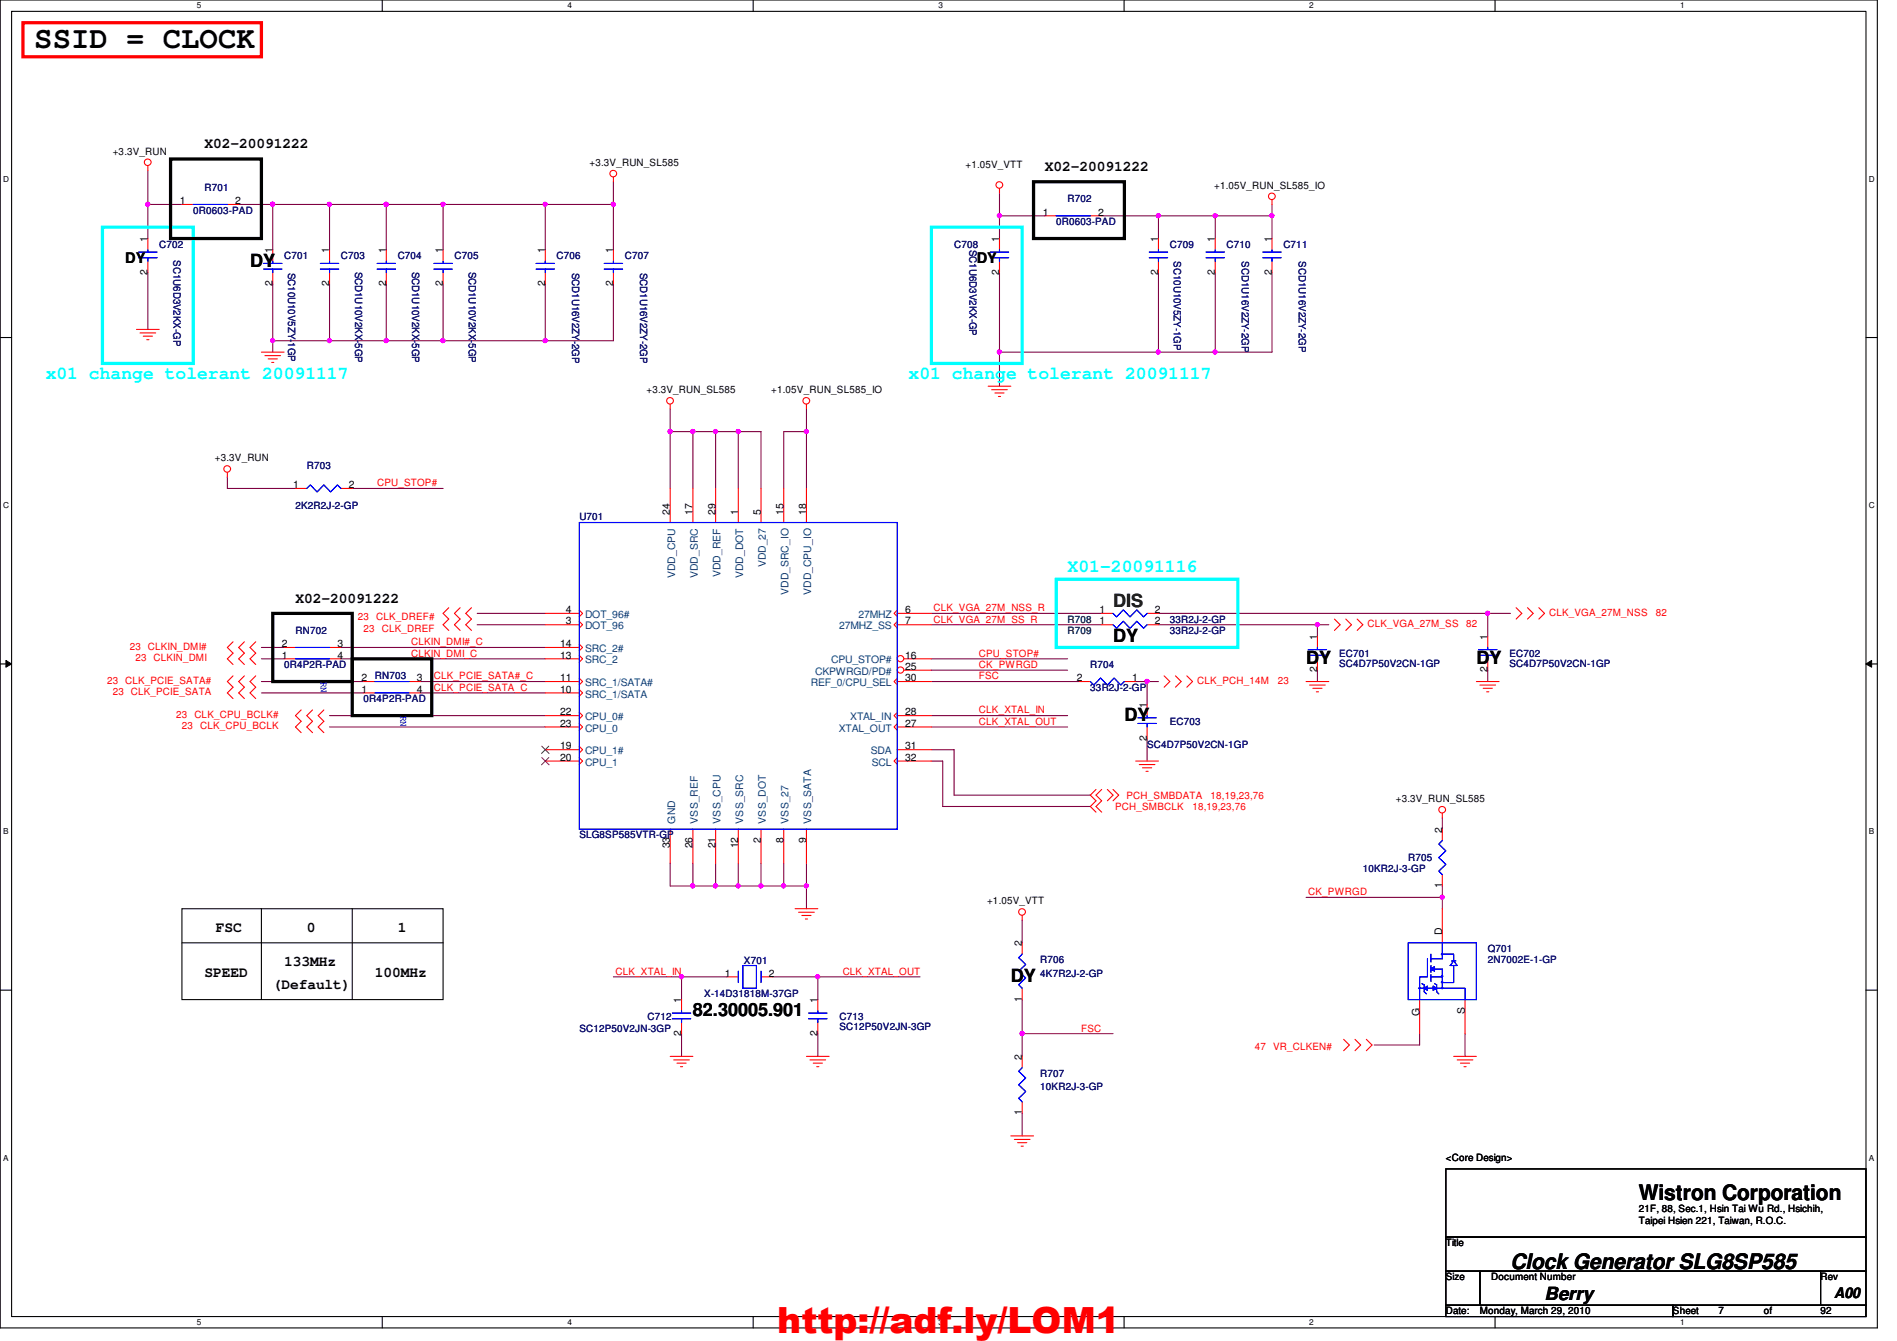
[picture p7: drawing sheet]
<svg xmlns="http://www.w3.org/2000/svg" width="297mm" height="210mm" viewBox="0 0 297 210" stroke-linecap="round" stroke-linejoin="round" font-family="sans-serif">
<path d="M0 0h294v207.9h-294zM1.8 1.8h290.4v204.3h-290.4z" fill="none" stroke="#000" stroke-width=".17"/>
<g fill="#fff">
<path d="M30.8 .2h.7v1.4h-.7z"/>
<path d="M30.8 206.2h.7v1.4h-.7z"/>
</g>
<path d="M59.9 0v1.8M59.9 206.1v1.8" fill="none" stroke="#000" stroke-width=".17"/>
<g fill="#fff">
<path d="M88.9 .2h.6v1.4h-.6z"/>
<path d="M88.9 206.2h.6v1.4h-.6z"/>
</g>
<path d="M117.9 0v1.8M117.9 206.1v1.8" fill="none" stroke="#000" stroke-width=".17"/>
<g fill="#fff">
<path d="M146.9 .2h.7v1.4h-.7z"/>
<path d="M146.9 206.2h.7v1.4h-.7z"/>
</g>
<path d="M176 0v1.8M176 206.1v1.8" fill="none" stroke="#000" stroke-width=".17"/>
<g fill="#fff">
<path d="M205 .2h.7v1.4h-.7z"/>
<path d="M205 206.2h.7v1.4h-.7z"/>
</g>
<path d="M234.1 0v1.8M234.1 206.1v1.8" fill="none" stroke="#000" stroke-width=".17"/>
<g fill="#fff">
<path d="M263.1 .2h.7v1.4h-.7z"/>
<path d="M263.1 206.2h.7v1.4h-.7z"/>
<path d="M.5 27.3h.9v1.4h-.9z"/>
<path d="M292.6 27.3h.9v1.4h-.9z"/>
<path d="M.5 78.4h.9v1.4h-.9z"/>
<path d="M292.6 78.4h.9v1.4h-.9z"/>
</g>
<path d="M0 52.8h1.8M292.2 52.8h1.8" fill="none" stroke="#000" stroke-width=".17"/>
<g fill="#fff">
<path d="M.5 129.5h.8v1.4h-.8z"/>
<path d="M292.6 129.5h.9v1.4h-.9z"/>
</g>
<path d="M0 103.9h1.8M292.2 103.9h1.8" fill="none" stroke="#000" stroke-width=".17"/>
<path d="M.9 103.4l.9 .5-.9 .5zM292.2 103.9l.9-.5v1z" fill="#000"/>
<path d="M.9 103.4l.9 .5-.9 .5zM292.2 103.9l.9-.5v1z" fill="none" stroke="#000" stroke-width=".16"/>
<g fill="#fff">
<path d="M.5 180.5h.8v1.4h-.8z"/>
<path d="M292.6 180.5h.9v1.4h-.9z"/>
</g>
<path d="M0 155h1.8M292.2 155h1.8" fill="none" stroke="#000" stroke-width=".17"/>
<path d="M23.2 26.7v5.3" fill="none" stroke="#800040" stroke-width=".17"/>
<circle cx="23.1" cy="32" r=".32" fill="#f0f"/>
<circle cx="23.1" cy="32" r=".32" fill="none" stroke="#f0f" stroke-width=".17"/>
<path d="M51.6 32h8.9M96.1 28.4v3.6" fill="none" stroke="#800040" stroke-width=".17"/>
<circle cx="51.6" cy="32" r=".32" fill="#f0f"/>
<circle cx="51.6" cy="32" r=".32" fill="none" stroke="#f0f" stroke-width=".17"/>
<path d="M60.5 32v7.1" fill="none" stroke="#800040" stroke-width=".17"/>
<circle cx="60.5" cy="32" r=".32" fill="#f0f"/>
<circle cx="60.5" cy="32" r=".32" fill="none" stroke="#f0f" stroke-width=".17"/>
<path d="M85.4 32h10.7v7.1" fill="none" stroke="#800040" stroke-width=".17"/>
<circle cx="96" cy="32" r=".32" fill="#f0f"/>
<circle cx="96" cy="32" r=".32" fill="none" stroke="#f0f" stroke-width=".17"/>
<circle cx="85.4" cy="32" r=".32" fill="#f0f"/>
<circle cx="85.4" cy="32" r=".32" fill="none" stroke="#f0f" stroke-width=".17"/>
<path d="M23.2 32h5.3M37.4 32h5.3v7.1M85.4 32v7.1M156.5 30.2v3.6h7.1" fill="none" stroke="#800040" stroke-width=".17"/>
<circle cx="42.7" cy="32" r=".32" fill="#f0f"/>
<circle cx="42.7" cy="32" r=".32" fill="none" stroke="#f0f" stroke-width=".17"/>
<path d="M160.1 144v3.6M160.1 161.8v3.6" fill="none" stroke="#800040" stroke-width=".17"/>
<circle cx="160" cy="161.8" r=".32" fill="#f0f"/>
<circle cx="160" cy="161.8" r=".32" fill="none" stroke="#f0f" stroke-width=".17"/>
<path d="M23.2 32v5.3M69.4 32h16M23.2 42.7v8.9M160.1 156.5v5.3h14.2M160.1 174.2v3.6M229.4 161.8v3.6" fill="none" stroke="#800040" stroke-width=".17"/>
<circle cx="69.4" cy="32" r=".32" fill="#f0f"/>
<circle cx="69.4" cy="32" r=".32" fill="none" stroke="#f0f" stroke-width=".17"/>
<path d="M60.5 32h8.9v7.1" fill="none" stroke="#800040" stroke-width=".17"/>
<circle cx="60.5" cy="32" r=".32" fill="#f0f"/>
<circle cx="60.5" cy="32" r=".32" fill="none" stroke="#f0f" stroke-width=".17"/>
<path d="M42.7 32h8.9v7.1" fill="none" stroke="#800040" stroke-width=".17"/>
<circle cx="42.7" cy="32" r=".32" fill="#f0f"/>
<circle cx="42.7" cy="32" r=".32" fill="none" stroke="#f0f" stroke-width=".17"/>
<path d="M181.4 42.7v12.4" fill="none" stroke="#800040" stroke-width=".17"/>
<circle cx="181.4" cy="55.1" r=".32" fill="#f0f"/>
<circle cx="181.4" cy="55.1" r=".32" fill="none" stroke="#f0f" stroke-width=".17"/>
<path d="M190.3 42.7v12.4M199.2 42.7v12.4" fill="none" stroke="#800040" stroke-width=".17"/>
<circle cx="190.3" cy="55.1" r=".32" fill="#f0f"/>
<circle cx="190.3" cy="55.1" r=".32" fill="none" stroke="#f0f" stroke-width=".17"/>
<path d="M172.5 33.8h17.8M199.2 33.8v3.5" fill="none" stroke="#800040" stroke-width=".17"/>
<circle cx="199.1" cy="33.8" r=".32" fill="#f0f"/>
<circle cx="199.1" cy="33.8" r=".32" fill="none" stroke="#f0f" stroke-width=".17"/>
<path d="M190.3 33.8h8.9" fill="none" stroke="#800040" stroke-width=".17"/>
<circle cx="190.3" cy="33.8" r=".32" fill="#f0f"/>
<circle cx="190.3" cy="33.8" r=".32" fill="none" stroke="#f0f" stroke-width=".17"/>
<path d="M181.4 33.8v3.5M190.3 33.8v3.5" fill="none" stroke="#800040" stroke-width=".17"/>
<circle cx="181.4" cy="33.8" r=".32" fill="#f0f"/>
<circle cx="181.4" cy="33.8" r=".32" fill="none" stroke="#f0f" stroke-width=".17"/>
<path d="M156.5 33.8v3.5" fill="none" stroke="#800040" stroke-width=".17"/>
<circle cx="156.5" cy="33.8" r=".32" fill="#f0f"/>
<circle cx="156.5" cy="33.8" r=".32" fill="none" stroke="#f0f" stroke-width=".17"/>
<path d="M53.4 101.3h32M53.4 103.1h32M106.7 152.9h7.1" fill="none" stroke="#800040" stroke-width=".17"/>
<circle cx="106.7" cy="152.9" r=".32" fill="#f0f"/>
<circle cx="106.7" cy="152.9" r=".32" fill="none" stroke="#f0f" stroke-width=".17"/>
<path d="M96.1 152.9h10.6v3.6M120.9 152.9h7.2v3.6" fill="none" stroke="#800040" stroke-width=".17"/>
<circle cx="128" cy="152.9" r=".32" fill="#f0f"/>
<circle cx="128" cy="152.9" r=".32" fill="none" stroke="#f0f" stroke-width=".17"/>
<path d="M35.6 74.7v1.8h10.7M55.2 76.5h14.2M145.8 97.8h26.7M104.9 135.1v3.6M108.5 135.1v3.6M112.1 135.1v3.6M126.3 135.1v3.6h-3.6M128.1 152.9h16" fill="none" stroke="#800040" stroke-width=".17"/>
<circle cx="122.7" cy="138.7" r=".32" fill="#f0f"/>
<circle cx="122.7" cy="138.7" r=".32" fill="none" stroke="#f0f" stroke-width=".17"/>
<path d="M126.3 138.7v3.5" fill="none" stroke="#800040" stroke-width=".17"/>
<circle cx="126.3" cy="138.7" r=".32" fill="#f0f"/>
<circle cx="126.3" cy="138.7" r=".32" fill="none" stroke="#f0f" stroke-width=".17"/>
<path d="M115.6 138.7h3.6" fill="none" stroke="#800040" stroke-width=".17"/>
<circle cx="115.6" cy="138.7" r=".32" fill="#f0f"/>
<circle cx="115.6" cy="138.7" r=".32" fill="none" stroke="#f0f" stroke-width=".17"/>
<path d="M108.5 138.7h3.6" fill="none" stroke="#800040" stroke-width=".17"/>
<circle cx="108.5" cy="138.7" r=".32" fill="#f0f"/>
<circle cx="108.5" cy="138.7" r=".32" fill="none" stroke="#f0f" stroke-width=".17"/>
<path d="M112.1 138.7h3.5" fill="none" stroke="#800040" stroke-width=".17"/>
<circle cx="112" cy="138.7" r=".32" fill="#f0f"/>
<circle cx="112" cy="138.7" r=".32" fill="none" stroke="#f0f" stroke-width=".17"/>
<path d="M104.9 138.7h3.6M115.6 135.1v3.6M119.2 135.1v3.6h3.5v-3.6" fill="none" stroke="#800040" stroke-width=".17"/>
<circle cx="119.1" cy="138.7" r=".32" fill="#f0f"/>
<circle cx="119.1" cy="138.7" r=".32" fill="none" stroke="#f0f" stroke-width=".17"/>
<path d="M115.6 67.6v8.9M119.2 67.6v8.9M74.7 97.8h10.7M74.7 96h10.7M51.6 113.8h33.8M51.6 112h33.8M65.8 108.5h19.6M65.8 106.7h19.6" fill="none" stroke="#800040" stroke-width=".17"/>
<circle cx="115.6" cy="67.5" r=".32" fill="#f0f"/>
<circle cx="115.6" cy="67.5" r=".32" fill="none" stroke="#f0f" stroke-width=".17"/>
<path d="M108.5 67.6v8.9" fill="none" stroke="#800040" stroke-width=".17"/>
<circle cx="108.5" cy="67.5" r=".32" fill="#f0f"/>
<circle cx="108.5" cy="67.5" r=".32" fill="none" stroke="#f0f" stroke-width=".17"/>
<path d="M108.5 67.6h3.6v8.9" fill="none" stroke="#800040" stroke-width=".17"/>
<circle cx="108.5" cy="67.5" r=".32" fill="#f0f"/>
<circle cx="108.5" cy="67.5" r=".32" fill="none" stroke="#f0f" stroke-width=".17"/>
<path d="M104.9 67.6v8.9M115.6 67.6h3.6" fill="none" stroke="#800040" stroke-width=".17"/>
<circle cx="104.9" cy="67.5" r=".32" fill="#f0f"/>
<circle cx="104.9" cy="67.5" r=".32" fill="none" stroke="#f0f" stroke-width=".17"/>
<path d="M104.9 64v3.6h3.6M122.7 76.5v-8.9h3.6v8.9" fill="none" stroke="#800040" stroke-width=".17"/>
<circle cx="126.3" cy="67.5" r=".32" fill="#f0f"/>
<circle cx="126.3" cy="67.5" r=".32" fill="none" stroke="#f0f" stroke-width=".17"/>
<path d="M145.8 112h21.4M145.8 113.8h21.4M145.8 104.9h21.4M145.8 103.1h21.4M145.8 106.7h23.1M181.4 106.7h-1.8v3.5" fill="none" stroke="#800040" stroke-width=".17"/>
<circle cx="179.6" cy="106.7" r=".32" fill="#f0f"/>
<circle cx="179.6" cy="106.7" r=".32" fill="none" stroke="#f0f" stroke-width=".17"/>
<path d="M112.1 67.6h3.5M145.8 119.1h1.8v7.1h23.1M145.8 117.3h3.6v7.2h21.3M177.8 106.7h1.8M179.6 115.6v3.5" fill="none" stroke="#800040" stroke-width=".17"/>
<circle cx="112" cy="67.5" r=".32" fill="#f0f"/>
<circle cx="112" cy="67.5" r=".32" fill="none" stroke="#f0f" stroke-width=".17"/>
<path d="M126.3 64v3.6M233 96h3.5" fill="none" stroke="#800040" stroke-width=".17"/>
<circle cx="232.9" cy="96" r=".32" fill="#f0f"/>
<circle cx="232.9" cy="96" r=".32" fill="none" stroke="#f0f" stroke-width=".17"/>
<path d="M181.4 97.8h24.9M206.3 97.8h1.8M206.3 97.8v1.8M233 96v3.6M206.3 104.9v1.8M233 104.9v1.8" fill="none" stroke="#800040" stroke-width=".17"/>
<circle cx="206.3" cy="97.8" r=".32" fill="#f0f"/>
<circle cx="206.3" cy="97.8" r=".32" fill="none" stroke="#f0f" stroke-width=".17"/>
<path d="M145.8 96h26.7M181.4 96h51.6M225.8 138.7v1.8" fill="none" stroke="#800040" stroke-width=".17"/>
<circle cx="225.8" cy="140.4" r=".32" fill="#f0f"/>
<circle cx="225.8" cy="140.4" r=".32" fill="none" stroke="#f0f" stroke-width=".17"/>
<path d="M199.2 32v1.8M156.5 55.1v5.4M225.8 128v1.8M204.5 140.5h21.3v1.7M106.7 161.8v3.6M128.1 161.8v3.6M215.2 163.6h7.1" fill="none" stroke="#800040" stroke-width=".17"/>
<circle cx="156.5" cy="55.1" r=".32" fill="#f0f"/>
<circle cx="156.5" cy="55.1" r=".32" fill="none" stroke="#f0f" stroke-width=".17"/>
<path d="M42.7 44.4v8.9h8.9v-8.9M51.6 53.3h8.9M156.5 42.7v12.4h42.7" fill="none" stroke="#800040" stroke-width=".17"/>
<circle cx="51.6" cy="53.3" r=".32" fill="#f0f"/>
<circle cx="51.6" cy="53.3" r=".32" fill="none" stroke="#f0f" stroke-width=".17"/>
<circle cx="60.5" cy="53.3" r=".32" fill="#f0f"/>
<circle cx="60.5" cy="53.3" r=".32" fill="none" stroke="#f0f" stroke-width=".17"/>
<path d="M60.5 44.4v8.9h8.9v-8.9M69.4 53.3h16" fill="none" stroke="#800040" stroke-width=".17"/>
<circle cx="69.4" cy="53.3" r=".32" fill="#f0f"/>
<circle cx="69.4" cy="53.3" r=".32" fill="none" stroke="#f0f" stroke-width=".17"/>
<circle cx="85.4" cy="53.3" r=".32" fill="#f0f"/>
<circle cx="85.4" cy="53.3" r=".32" fill="none" stroke="#f0f" stroke-width=".17"/>
<path d="M42.7 53.3v1.8M85.4 44.4v8.9h10.7v-8.9" fill="none" stroke="#800040" stroke-width=".17"/>
<circle cx="42.7" cy="53.3" r=".32" fill="#f0f"/>
<circle cx="42.7" cy="53.3" r=".32" fill="none" stroke="#f0f" stroke-width=".17"/>
<path d="M40.9 101.3h3.6M40.9 103.1h3.6M40.9 106.7h16M40.9 108.5h16M222.3 161.8v1.8" fill="none" stroke="#800040" stroke-width=".17"/>
<g fill="none" stroke="#f00" stroke-width=".17">
<path d="M23.2 26v.7M96.1 27.7v.7M156.5 29.5v.7M199.2 31.3v.7M21.4 51.6h3.5M21.9 52.1h2.5M22.4 52.6h1.5M23 53.2h.3M40.9 55.1h3.6M41.5 55.7h2.4M42 56.2h1.4M42.5 56.7h.4"/>
<path d="M35.6 74v.7M104.9 63.3v.7M115.6 76.5v5.3M119.2 76.5v5.3M122.7 76.5v5.3M126.3 63.3v.7M154.7 60.5h3.6M155.3 61h2.4M155.8 61.5h1.4M156.3 62.1h.4M70.3 95.1l-.9 .9 .9 .9-.9 .9 .9 .9M72 95.1l-.8 .9 .8 .9-.8 .9 .8 .9"/>
<path d="M73.8 95.1l-.9 .9 .9 .9-.9 .9 .9 .9M85.4 97.8h5.3M85.4 96h5.3M90.7 97.3l.5 .5-.5 .5M90.7 95.5l.5 .5-.5 .5M140.5 95.5l-.5 .5 .5 .5M140.5 97.3l-.5 .5 .5 .5M140.5 97.8h5.3M140.5 96h5.3M209 96.9l.8 .9-.8 .9M210.7 96.9l.9 .9-.9 .9M212.5 96.9l.9 .9-.9 .9"/>
<path d="M237.4 95.1l.9 .9-.9 .9M239.2 95.1l.9 .9-.9 .9M241 95.1l.8 .9-.8 .9M36.5 105.8l-.9 .9 .9 .9-.9 .9 .9 .8M36.5 100.5l-.9 .8 .9 .9-.9 .9 .9 .9M38.3 105.8l-.9 .9 .9 .9-.9 .9 .9 .8M38.3 100.5l-.9 .8 .9 .9-.9 .9 .9 .9M40 105.8l-.8 .9 .8 .9-.8 .9 .8 .8M40 100.5l-.8 .8 .8 .9-.8 .9 .8 .9M47.2 111.1l-.9 .9 .9 .9-.9 .9 .9 .9M48.9 111.1l-.9 .9 .9 .9-.9 .9 .9 .9M50.7 111.1l-.9 .9 .9 .9-.9 .9 .9 .9"/>
<path d="M85.4 108.5h5.3M85.4 106.7h5.3M85.4 103.1h5.3M85.4 101.3h5.3M90.7 107.9l.5 .6-.5 .5M90.7 106.2l.5 .5-.5 .5M90.7 102.6l.5 .5-.5 .5M90.7 100.8l.5 .5-.5 .6M177.8 119.1h3.6M178.4 119.7h2.4M182.3 105.8l.9 .9-.9 .9M184.1 105.8l.9 .9-.9 .9"/>
<path d="M185.8 105.8l.9 .9-.9 .9M204.5 106.7h3.6M205.1 107.2h2.4M205.6 107.7h1.4M206.1 108.3h.4M231.2 106.7h3.5M231.7 107.2h2.5M232.2 107.7h1.5M232.8 108.3h.3M115.6 129.8v5.3M119.2 129.8v5.3M122.7 129.8v5.3"/>
<path d="M126.3 129.8v5.3M171.6 123.6l-.9 .9 .9 .8-.9 .9 .9 .9M172.5 123.6l-.9 .9 .9 .8-.9 .9 .9 .9M173.4 123.6l.9 .9-.9 .8M174.3 123.6l.9 .9-.9 .8M178.9 120.2h1.4M179.4 120.7h.4M225.8 127.3v.7M124.5 142.2h3.6M125 142.8h2.5M125.6 143.3h1.4M126.1 143.8h.3"/>
<path d="M128.1 156.5v1.7M160.1 143.3v.7M222.3 156.5v5.3M225.8 142.2v5.4M229.4 156.5v5.3M104.9 165.4h3.6M105.5 165.9h2.4M106 166.4h1.4M106.5 167h.4M126.3 165.4h3.5M126.8 165.9h2.5M127.3 166.4h1.5"/>
<path d="M127.9 167h.3M128.1 160v1.8M158.3 177.8h3.5M158.8 178.4h2.5M159.3 178.9h1.5M159.9 179.4h.3M210.4 162.7l.9 .9-.9 .9M212.2 162.7l.9 .9-.9 .9M213.9 162.7l.9 .9-.9 .9M227.6 165.4h3.6M228.2 165.9h2.4M228.7 166.4h1.4"/>
<path d="M229.2 167h.4"/>
<circle cx="23.1" cy="25.4" r=".52"/>
<circle cx="96" cy="27.2" r=".52"/>
<circle cx="156.5" cy="29" r=".52"/>
<circle cx="199.2" cy="30.7" r=".52"/>
<circle cx="35.6" cy="73.4" r=".52"/>
<circle cx="104.9" cy="62.7" r=".52"/>
<circle cx="126.3" cy="62.7" r=".52"/>
<circle cx="225.8" cy="126.7" r=".52"/>
<circle cx="160" cy="142.7" r=".52"/>
</g>
<path d="M28.5 142.2h40.9v14.3h-40.9zM28.5 147.6h40.9M40.9 142.2v14.3M55.2 142.2v14.3M226.4 183h65.8v10.6h-65.8zM226.4 193.6h65.8v5.4h-65.8zM226.4 199h5.3v5.3h-5.3zM231.7 199h53.4v5.3h-53.4zM285.1 199h7.1v5.3h-7.1zM226.4 204.3h35.6v1.8h-35.6zM262 204.3h30.2v1.8h-30.2z" fill="none" stroke="#000" stroke-width=".17"/>
<path d="M3.6 3.6h37.3v5.3h-37.3z" fill="none" stroke="#f00" stroke-width=".51"/>
<path d="M16 35.6h14.3v21.3h-14.3zM145.8 35.6h14.3v21.3h-14.3zM165.4 90.7h28.4v10.6h-28.4z" fill="none" stroke="#0ff" stroke-width=".51"/>
<path d="M26.7 24.9h14.2v12.4h-14.2zM161.8 28.4h14.3v8.9h-14.3zM42.7 96h12.5v10.7h-12.5zM55.2 103.1h12.4v8.9h-12.4z" fill="none" stroke="#000" stroke-width=".51"/>
<g fill="none" stroke="#00f" stroke-width=".17">
<path d="M126.6 158.6h2.9M126.6 159.5h2.9M128.1 158.2v.4M128.1 159.5v.5M220.5 147.6h10.7v8.9h-10.7zM222.3 154.7h7.1v1.8M222.6 154l.4 .1v1.1l.3 .4M223 154.7l.5-.4v.7zM223.5 150.1v2.8h-1.2v3.6M224.1 151.7h1.7v3M224.1 149.4v1.2M224.1 151.1v1.1"/>
<path d="M224.1 152.9h1.7M224.1 152.6v1M224.1 151.7l.5-.4v.7zM224.4 154.3l.6 .4-.6 .3zM224.6 154l.4 .1v1.1l.3 .4M225.1 155.4h.1M225.8 147.6v2.5h-1.7M225.8 149.4h1.8v1M227.3 150.4h.7M227.6 150.4l.6 .7h-1.1zM227.6 151.1v2.7h-1.8"/>
</g>
<circle cx="141" cy="103.1" r=".5" fill="#fff"/>
<g fill="none" stroke="#f00" stroke-width=".17">
<path d="M104.9 76.5v5.3M108.5 76.5v5.3M126.3 76.5v5.3M85.4 117.3h5.3M85.4 119.1h5.3M85.4 112h5.3M85.4 113.8h5.3M90.7 116.8l.5 .5-.5 .6M90.7 118.6l.5 .5-.5 .5M90.7 111.5l.5 .5-.5 .5M90.7 113.3l.5 .5-.5 .5M141.6 103.1h4.2"/>
<path d="M112.1 129.8v5.3"/>
<circle cx="141" cy="103.1" r=".5"/>
</g>
<path d="M84.8 116.8l1.2 1.1M84.8 118.6l1.2 1.1M85.9 116.8l-1.1 1.1M85.9 118.6l-1.1 1.1" fill="none" stroke="#804000" stroke-width=".16"/>
<circle cx="141" cy="104.9" r=".5" fill="#fff"/>
<g fill="none" stroke="#f00" stroke-width=".17">
<path d="M23.2 37.3v1.8M28.5 32h1.8M35.6 32h1.8M42.7 39.1v1.8M51.6 39.1v1.8M60.5 39.1v1.8M69.4 39.1v1.8M85.4 39.1v1.8M96.1 39.1v1.8M156.5 37.3v1.8M163.6 33.8h1.8M170.7 33.8h1.8"/>
<path d="M181.4 37.3v1.8M190.3 37.3v1.8M199.2 37.3v1.8M23.2 40.9v1.8M42.7 42.7v1.7M51.6 42.7v1.7M60.5 42.7v1.7M69.4 42.7v1.7M85.4 42.7v1.7M96.1 42.7v1.7M156.5 40.9v1.8M181.4 40.9v1.8"/>
<path d="M190.3 40.9v1.8M199.2 40.9v1.8M46.3 76.5h1.7M53.4 76.5h1.8M112.1 76.5v5.3M172.5 97.8h1.8M172.5 96h1.8M179.6 97.8h1.8M179.6 96h1.8M206.3 99.6v1.7M233 99.6v1.7M44.5 103.1h1.8"/>
<path d="M44.5 101.3h1.8M51.6 103.1h1.8M51.6 101.3h1.8M56.9 106.7h1.8M56.9 108.5h1.8M64 106.7h1.8M64 108.5h1.8M140.5 113.3l-.5 .5 .5 .5M140.5 111.5l-.5 .5 .5 .5M140.5 106.2l-.5 .5 .5 .5M140.5 118.6l-.5 .5 .5 .5M140.5 113.8h5.3"/>
<path d="M140.5 112h5.3M140.5 106.7h5.3M140.5 117.3h5.3M140.5 119.1h5.3M141.6 104.9h4.2M168.9 106.7h1.8M176.1 106.7h1.7M179.6 110.2v1.8M179.6 113.8v1.8M206.3 103.1v1.8M233 103.1v1.8M104.9 129.8v5.3"/>
<path d="M108.5 129.8v5.3M225.8 129.8v1.8M225.8 136.9v1.8M106.7 156.5v1.7M113.8 152.9h1.8M119.2 152.9h1.7M160.1 147.6v1.8M160.1 154.7v1.8M106.7 160v1.8M160.1 165.4v1.7M160.1 172.5v1.7"/>
<circle cx="141" cy="104.9" r=".5"/>
</g>
<g fill="none" stroke="#00f" stroke-width=".17">
<path d="M21.7 39.5h2.9M23.2 39.1v.4M30.3 32h5.3M155.1 39.5h2.8M156.5 39.1v.4M165.4 33.8h5.3M180 39.5h2.8M181.4 39.1v.4M188.8 39.5h2.9M190.3 39.1v.4M197.7 39.5h2.9M199.2 39.1v.4"/>
<path d="M21.7 40.3h2.9M23.2 40.3v.6M41.3 42.1h2.8M41.3 41.2h2.8M42.7 40.9v.3M42.7 42.1v.6M50.2 41.2h2.8M50.2 42.1h2.8M51.6 40.9v.3M51.6 42.1v.6M59.1 42.1h2.8M59.1 41.2h2.8"/>
<path d="M60.5 40.9v.3M60.5 42.1v.6M67.9 41.2h2.9M67.9 42.1h2.9M69.4 40.9v.3M69.4 42.1v.6M83.9 42.1h2.9M83.9 41.2h2.9M85.4 40.9v.3M85.4 42.1v.6M94.6 41.2h2.9M94.6 42.1h2.9"/>
<path d="M96.1 40.9v.3M96.1 42.1v.6M155.1 40.3h2.8M156.5 40.3v.6M180 40.3h2.8M181.4 40.3v.6M188.8 40.3h2.9M190.3 40.3v.6M197.7 40.3h2.9M199.2 40.3v.6M48 76.5l.6-.6 1.1 1.1 1-1.1 1.1 1.1 1-1.1 .6 .6M90.7 81.8h49.8v48h-49.8z"/>
<path d="M174.3 97.8l.5 .5 1.1-1.1 1 1.1 1.1-1.1 1.1 1.1 .5-.5M174.3 96l.5 .6 1.1-1.1 1 1.1 1.1-1.1 1.1 1.1 .5-.6M46.3 101.3h5.3M46.3 103.1h5.3M58.7 106.7h5.3M58.7 108.5h5.3M170.7 106.7l.6 .5 1-1.1 1.1 1.1 1.1-1.1 1 1.1 .6-.5M178.2 113.2h2.9M178.2 112.4h2.9M179.6 112v.4M179.6 113.2v.6M204.8 101.7h2.9"/>
<path d="M204.8 102.6h2.9M206.3 101.3v.4M206.3 102.6v.5M231.5 102.6h2.9M231.5 101.7h2.9M233 101.3v.4M233 102.6v.5M225.8 131.6l-.5 .5 1.1 1.1-1.1 1 1.1 1.1-1.1 1.1 .5 .5M105.3 158.6h2.9M105.3 159.5h2.9M106.7 158.2v.4M106.7 159.5v.5"/>
<path d="M115.6 152v1.8M116.3 151.1h2.1v3.6h-2.1zM119.2 152v1.8M160.1 149.4l-.6 .5 1.1 1.1-1.1 1 1.1 1.1-1.1 1 .6 .6M160.1 167.1l-.6 .6 1.1 1-1.1 1.1 1.1 1.1-1.1 1 .6 .6"/>
</g>
<circle cx="23.1" cy="32" r=".32" fill="#f0f"/>
<circle cx="23.1" cy="32" r=".32" fill="none" stroke="#f0f" stroke-width=".17"/>
<circle cx="51.6" cy="32" r=".32" fill="#f0f"/>
<circle cx="51.6" cy="32" r=".32" fill="none" stroke="#f0f" stroke-width=".17"/>
<circle cx="60.5" cy="32" r=".32" fill="#f0f"/>
<circle cx="60.5" cy="32" r=".32" fill="none" stroke="#f0f" stroke-width=".17"/>
<circle cx="96" cy="32" r=".32" fill="#f0f"/>
<circle cx="96" cy="32" r=".32" fill="none" stroke="#f0f" stroke-width=".17"/>
<circle cx="85.4" cy="32" r=".32" fill="#f0f"/>
<circle cx="85.4" cy="32" r=".32" fill="none" stroke="#f0f" stroke-width=".17"/>
<circle cx="42.7" cy="32" r=".32" fill="#f0f"/>
<circle cx="42.7" cy="32" r=".32" fill="none" stroke="#f0f" stroke-width=".17"/>
<circle cx="160" cy="161.8" r=".32" fill="#f0f"/>
<circle cx="160" cy="161.8" r=".32" fill="none" stroke="#f0f" stroke-width=".17"/>
<circle cx="69.4" cy="32" r=".32" fill="#f0f"/>
<circle cx="69.4" cy="32" r=".32" fill="none" stroke="#f0f" stroke-width=".17"/>
<circle cx="60.5" cy="32" r=".32" fill="#f0f"/>
<circle cx="60.5" cy="32" r=".32" fill="none" stroke="#f0f" stroke-width=".17"/>
<circle cx="42.7" cy="32" r=".32" fill="#f0f"/>
<circle cx="42.7" cy="32" r=".32" fill="none" stroke="#f0f" stroke-width=".17"/>
<circle cx="181.4" cy="55.1" r=".32" fill="#f0f"/>
<circle cx="181.4" cy="55.1" r=".32" fill="none" stroke="#f0f" stroke-width=".17"/>
<circle cx="190.3" cy="55.1" r=".32" fill="#f0f"/>
<circle cx="190.3" cy="55.1" r=".32" fill="none" stroke="#f0f" stroke-width=".17"/>
<circle cx="199.1" cy="33.8" r=".32" fill="#f0f"/>
<circle cx="199.1" cy="33.8" r=".32" fill="none" stroke="#f0f" stroke-width=".17"/>
<circle cx="190.3" cy="33.8" r=".32" fill="#f0f"/>
<circle cx="190.3" cy="33.8" r=".32" fill="none" stroke="#f0f" stroke-width=".17"/>
<circle cx="181.4" cy="33.8" r=".32" fill="#f0f"/>
<circle cx="181.4" cy="33.8" r=".32" fill="none" stroke="#f0f" stroke-width=".17"/>
<circle cx="156.5" cy="33.8" r=".32" fill="#f0f"/>
<circle cx="156.5" cy="33.8" r=".32" fill="none" stroke="#f0f" stroke-width=".17"/>
<circle cx="106.7" cy="152.9" r=".32" fill="#f0f"/>
<circle cx="106.7" cy="152.9" r=".32" fill="none" stroke="#f0f" stroke-width=".17"/>
<circle cx="128" cy="152.9" r=".32" fill="#f0f"/>
<circle cx="128" cy="152.9" r=".32" fill="none" stroke="#f0f" stroke-width=".17"/>
<circle cx="122.7" cy="138.7" r=".32" fill="#f0f"/>
<circle cx="122.7" cy="138.7" r=".32" fill="none" stroke="#f0f" stroke-width=".17"/>
<circle cx="126.3" cy="138.7" r=".32" fill="#f0f"/>
<circle cx="126.3" cy="138.7" r=".32" fill="none" stroke="#f0f" stroke-width=".17"/>
<circle cx="115.6" cy="138.7" r=".32" fill="#f0f"/>
<circle cx="115.6" cy="138.7" r=".32" fill="none" stroke="#f0f" stroke-width=".17"/>
<circle cx="108.5" cy="138.7" r=".32" fill="#f0f"/>
<circle cx="108.5" cy="138.7" r=".32" fill="none" stroke="#f0f" stroke-width=".17"/>
<circle cx="112" cy="138.7" r=".32" fill="#f0f"/>
<circle cx="112" cy="138.7" r=".32" fill="none" stroke="#f0f" stroke-width=".17"/>
<circle cx="119.1" cy="138.7" r=".32" fill="#f0f"/>
<circle cx="119.1" cy="138.7" r=".32" fill="none" stroke="#f0f" stroke-width=".17"/>
<circle cx="115.6" cy="67.5" r=".32" fill="#f0f"/>
<circle cx="115.6" cy="67.5" r=".32" fill="none" stroke="#f0f" stroke-width=".17"/>
<circle cx="108.5" cy="67.5" r=".32" fill="#f0f"/>
<circle cx="108.5" cy="67.5" r=".32" fill="none" stroke="#f0f" stroke-width=".17"/>
<circle cx="108.5" cy="67.5" r=".32" fill="#f0f"/>
<circle cx="108.5" cy="67.5" r=".32" fill="none" stroke="#f0f" stroke-width=".17"/>
<circle cx="104.9" cy="67.5" r=".32" fill="#f0f"/>
<circle cx="104.9" cy="67.5" r=".32" fill="none" stroke="#f0f" stroke-width=".17"/>
<circle cx="126.3" cy="67.5" r=".32" fill="#f0f"/>
<circle cx="126.3" cy="67.5" r=".32" fill="none" stroke="#f0f" stroke-width=".17"/>
<circle cx="179.6" cy="106.7" r=".32" fill="#f0f"/>
<circle cx="179.6" cy="106.7" r=".32" fill="none" stroke="#f0f" stroke-width=".17"/>
<circle cx="112" cy="67.5" r=".32" fill="#f0f"/>
<circle cx="112" cy="67.5" r=".32" fill="none" stroke="#f0f" stroke-width=".17"/>
<circle cx="232.9" cy="96" r=".32" fill="#f0f"/>
<circle cx="232.9" cy="96" r=".32" fill="none" stroke="#f0f" stroke-width=".17"/>
<circle cx="206.3" cy="97.8" r=".32" fill="#f0f"/>
<circle cx="206.3" cy="97.8" r=".32" fill="none" stroke="#f0f" stroke-width=".17"/>
<circle cx="225.8" cy="140.4" r=".32" fill="#f0f"/>
<circle cx="225.8" cy="140.4" r=".32" fill="none" stroke="#f0f" stroke-width=".17"/>
<circle cx="156.5" cy="55.1" r=".32" fill="#f0f"/>
<circle cx="156.5" cy="55.1" r=".32" fill="none" stroke="#f0f" stroke-width=".17"/>
<circle cx="51.6" cy="53.3" r=".32" fill="#f0f"/>
<circle cx="51.6" cy="53.3" r=".32" fill="none" stroke="#f0f" stroke-width=".17"/>
<circle cx="60.5" cy="53.3" r=".32" fill="#f0f"/>
<circle cx="60.5" cy="53.3" r=".32" fill="none" stroke="#f0f" stroke-width=".17"/>
<circle cx="69.4" cy="53.3" r=".32" fill="#f0f"/>
<circle cx="69.4" cy="53.3" r=".32" fill="none" stroke="#f0f" stroke-width=".17"/>
<circle cx="85.4" cy="53.3" r=".32" fill="#f0f"/>
<circle cx="85.4" cy="53.3" r=".32" fill="none" stroke="#f0f" stroke-width=".17"/>
<circle cx="42.7" cy="53.3" r=".32" fill="#f0f"/>
<circle cx="42.7" cy="53.3" r=".32" fill="none" stroke="#f0f" stroke-width=".17"/>
<text font-size="5.6" fill="#f00" x="121.7" y="208.7">http://adf.ly/LOM1</text>
<text font-size="4.8" x="5.4" y="7.6">SSID = CLOCK</text>
<g font-size="3.3">
<text x="256.6" y="187.9">Wistron Corporation</text>
<text x="236.5" y="198.6">Clock Generator SLG8SP585</text>
</g>
<g font-size="2.8">
<text x="39.2" y="41.7">DY</text>
<text x="174.3" y="100.4">DY</text>
<text x="204.5" y="104">DY</text>
<text x="231.2" y="104">DY</text>
<text x="176.1" y="112.9">DY</text>
<text x="158.3" y="153.8">DY</text>
<text x="108.5" y="159.1">82.30005.901</text>
<text x="241.8" y="203.5">Berry</text>
</g>
<g font-size="2.8" fill="#0ff">
<text x="7.2" y="59.3">x01 change tolerant 20091117</text>
<text x="142.3" y="59.3">x01 change tolerant 20091117</text>
<text x="167.2" y="89.5">X01-20091116</text>
</g>
<text font-size="2.8" fill="#008000" x="174.3" y="95.1">DIS</text>
<g font-size="2.3">
<text x="32" y="23.2">X02-20091222</text>
<text x="163.6" y="26.8">X02-20091222</text>
<text x="19.6" y="41.2">DY</text>
<text x="152.9" y="41.2">DY</text>
<text x="46.3" y="94.3">X02-20091222</text>
<text x="33.8" y="145.9">FSC</text>
<text x="48" y="145.9">0</text>
<text x="62.3" y="145.9">1</text>
<text x="32" y="153">SPEED</text>
<text x="42.7" y="154.8">(Default)</text>
<text x="44.5" y="151.2">133MHz</text>
<text x="58.7" y="153">100MHz</text>
<text x="287.2" y="203.2">A00</text>
</g>
<g font-size="2.3" fill="#00f">
<text x="225.1" y="149.4">.</text>
<text x="221.6" y="154.8">.</text>
<text x="225.1" y="153">.</text>
<text x="225.1" y="153.9">.</text>
<text x="225.1" y="154.8">.</text>
</g>
<g font-size="1.6">
<text x="17.6" y="24.2">+3.3V_RUN</text>
<text x="92.3" y="26">+3.3V_RUN_SL585</text>
<text x="151.2" y="26.3">+1.05V_VTT</text>
<text x="190.1" y="29.5">+1.05V_RUN_SL585_IO</text>
<text x="28.1" y="32">1</text>
<text x="36.8" y="32">2</text>
<text x="163.3" y="33.7">1</text>
<text x="172" y="33.7">2</text>
<text x="23.1" y="37.9" transform="rotate(-90 23.1 37.9)">1</text>
<text x="42.7" y="39.7" transform="rotate(-90 42.7 39.7)">1</text>
<text x="51.6" y="39.7" transform="rotate(-90 51.6 39.7)">1</text>
<text x="60.4" y="39.7" transform="rotate(-90 60.4 39.7)">1</text>
<text x="69.3" y="39.7" transform="rotate(-90 69.3 39.7)">1</text>
<text x="85.3" y="39.7" transform="rotate(-90 85.3 39.7)">1</text>
<text x="96" y="39.7" transform="rotate(-90 96 39.7)">1</text>
<text x="156.5" y="37.9" transform="rotate(-90 156.5 37.9)">1</text>
<text x="181.4" y="37.9" transform="rotate(-90 181.4 37.9)">1</text>
<text x="190.2" y="37.9" transform="rotate(-90 190.2 37.9)">1</text>
<text x="199.1" y="37.9" transform="rotate(-90 199.1 37.9)">1</text>
<text x="23.1" y="43" transform="rotate(-90 23.1 43)">2</text>
<text x="42.7" y="44.8" transform="rotate(-90 42.7 44.8)">2</text>
<text x="51.6" y="44.8" transform="rotate(-90 51.6 44.8)">2</text>
<text x="60.4" y="44.8" transform="rotate(-90 60.4 44.8)">2</text>
<text x="69.3" y="44.8" transform="rotate(-90 69.3 44.8)">2</text>
<text x="85.3" y="44.8" transform="rotate(-90 85.3 44.8)">2</text>
<text x="96" y="44.8" transform="rotate(-90 96 44.8)">2</text>
<text x="156.5" y="43" transform="rotate(-90 156.5 43)">2</text>
<text x="181.4" y="43" transform="rotate(-90 181.4 43)">2</text>
<text x="190.2" y="43" transform="rotate(-90 190.2 43)">2</text>
<text x="199.1" y="43" transform="rotate(-90 199.1 43)">2</text>
<text x="101.2" y="61.6">+3.3V_RUN_SL585</text>
<text x="120.8" y="61.6">+1.05V_RUN_SL585_IO</text>
<text x="33.7" y="72.2">+3.3V_RUN</text>
<text x="45.9" y="76.4">1</text>
<text x="54.6" y="76.4">2</text>
<text x="104.9" y="80.6" transform="rotate(-90 104.9 80.6)">24</text>
<text x="108.5" y="80.6" transform="rotate(-90 108.5 80.6)">17</text>
<text x="112" y="80.6" transform="rotate(-90 112 80.6)">29</text>
<text x="115.6" y="80.6" transform="rotate(-90 115.6 80.6)">1</text>
<text x="119.1" y="80.6" transform="rotate(-90 119.1 80.6)">5</text>
<text x="122.7" y="80.6" transform="rotate(-90 122.7 80.6)">15</text>
<text x="126.2" y="80.6" transform="rotate(-90 126.2 80.6)">18</text>
<text x="88.6" y="96">4</text>
<text x="141.7" y="96">6</text>
<text x="172.2" y="96">1</text>
<text x="180.8" y="96">2</text>
<text x="44.2" y="101.3">2</text>
<text x="52.8" y="101.3">3</text>
<text x="87.7" y="101.3">14</text>
<text x="88.6" y="97.7">3</text>
<text x="141.7" y="97.7">7</text>
<text x="172.2" y="97.7">1</text>
<text x="180.8" y="97.7">2</text>
<text x="206.2" y="100.1" transform="rotate(-90 206.2 100.1)">1</text>
<text x="232.9" y="100.1" transform="rotate(-90 232.9 100.1)">1</text>
<text x="44.2" y="103.1">1</text>
<text x="52.8" y="103.1">4</text>
<text x="56.6" y="106.6">2</text>
<text x="65.3" y="106.6">3</text>
<text x="87.7" y="106.6">11</text>
<text x="87.7" y="103.1">13</text>
<text x="141.7" y="106.6">30</text>
<text x="141.7" y="103.1">16</text>
<text x="141.7" y="104.9">25</text>
<text x="168.6" y="106.6">2</text>
<text x="177.3" y="106.6">1</text>
<text x="206.2" y="105.2" transform="rotate(-90 206.2 105.2)">2</text>
<text x="232.9" y="105.2" transform="rotate(-90 232.9 105.2)">2</text>
<text x="56.6" y="108.4">1</text>
<text x="65.3" y="108.4">4</text>
<text x="87.7" y="108.4">10</text>
<text x="87.7" y="112">22</text>
<text x="87.7" y="113.7">23</text>
<text x="141.7" y="112">28</text>
<text x="141.7" y="113.7">27</text>
<text x="179.6" y="110.8" transform="rotate(-90 179.6 110.8)">1</text>
<text x="87.7" y="117.3">19</text>
<text x="87.7" y="119.1">20</text>
<text x="141.7" y="117.3">31</text>
<text x="141.7" y="119.1">32</text>
<text x="179.6" y="115.9" transform="rotate(-90 179.6 115.9)">2</text>
<text x="218.6" y="125.6">+3.3V_RUN_SL585</text>
<text x="119.1" y="131.9" transform="rotate(-90 119.1 131.9)">2</text>
<text x="122.7" y="131.9" transform="rotate(-90 122.7 131.9)">8</text>
<text x="126.2" y="131.9" transform="rotate(-90 126.2 131.9)">9</text>
<text x="225.8" y="130.3" transform="rotate(-90 225.8 130.3)">2</text>
<text x="104.9" y="132.8" transform="rotate(-90 104.9 132.8)">33</text>
<text x="108.5" y="132.8" transform="rotate(-90 108.5 132.8)">26</text>
<text x="112" y="132.8" transform="rotate(-90 112 132.8)">21</text>
<text x="115.6" y="132.8" transform="rotate(-90 115.6 132.8)">12</text>
<text x="154.6" y="141.6">+1.05V_VTT</text>
<text x="225.8" y="139" transform="rotate(-90 225.8 139)">1</text>
<text x="160" y="148.1" transform="rotate(-90 160 148.1)">2</text>
<text x="225.8" y="146.3" transform="rotate(-90 225.8 146.3)">D</text>
<text x="113.5" y="152.9">1</text>
<text x="120.4" y="152.9">2</text>
<text x="106.7" y="157" transform="rotate(-90 106.7 157)">1</text>
<text x="128" y="157" transform="rotate(-90 128 157)">1</text>
<text x="160" y="156.8" transform="rotate(-90 160 156.8)">1</text>
<text x="222.2" y="159" transform="rotate(-90 222.2 159)">G</text>
<text x="229.4" y="158.8" transform="rotate(-90 229.4 158.8)">S</text>
<text x="106.7" y="162.1" transform="rotate(-90 106.7 162.1)">2</text>
<text x="128" y="162.1" transform="rotate(-90 128 162.1)">2</text>
<text x="160" y="165.9" transform="rotate(-90 160 165.9)">2</text>
<text x="160" y="174.6" transform="rotate(-90 160 174.6)">1</text>
<text x="226.4" y="181.7">&lt;Core Design&gt;</text>
<text x="256.6" y="189.7">21F, 88, Sec.1, Hsin Tai Wu Rd., Hsichih,</text>
<text x="256.6" y="191.6">Taipei Hsien 221, Taiwan, R.O.C.</text>
<text x="226.4" y="195.1">Title</text>
<text x="226.4" y="200.4">Size</text>
<text x="233.5" y="200.4">Document Number</text>
<text x="285.1" y="200.4">Rev</text>
<text x="226.4" y="205.7">Date:</text>
<text x="231.7" y="205.7">Monday, March 29, 2010</text>
<text x="262" y="205.7">Sheet</text>
<text x="269.1" y="205.7">7</text>
<text x="276.2" y="205.7">of</text>
<text x="285.1" y="205.7">92</text>
</g>
<g font-size="1.6" fill="#000080">
<text x="32" y="29.9">R701</text>
<text x="30.3" y="33.4">0R0603-PAD</text>
<text x="165.4" y="35.2">0R0603-PAD</text>
<text x="167.2" y="31.7">R702</text>
<text x="24.9" y="38.8">C702</text>
<text x="27.2" y="40.7" transform="rotate(90 27.2 40.7)">SC1U6D3V2KX-GP</text>
<text x="44.5" y="40.6">C701</text>
<text x="53.4" y="40.6">C703</text>
<text x="62.3" y="40.6">C704</text>
<text x="71.2" y="40.6">C705</text>
<text x="87.2" y="40.6">C706</text>
<text x="97.8" y="40.6">C707</text>
<text x="149.4" y="38.8">C708</text>
<text x="151.8" y="39.1" transform="rotate(90 151.8 39.1)">SC1U6D3V2KX-GP</text>
<text x="183.2" y="38.8">C709</text>
<text x="183.8" y="40.9" transform="rotate(90 183.8 40.9)">SC10U10V5ZY-1GP</text>
<text x="192.1" y="38.8">C710</text>
<text x="194.5" y="40.9" transform="rotate(90 194.5 40.9)">SCD1U16V2ZY-2GP</text>
<text x="201" y="38.8">C711</text>
<text x="203.4" y="40.9" transform="rotate(90 203.4 40.9)">SCD1U16V2ZY-2GP</text>
<text x="45.1" y="42.7" transform="rotate(90 45.1 42.7)">SC10U10V5ZY-1GP</text>
<text x="55.6" y="42.5" transform="rotate(90 55.6 42.5)">SCD1U10V2KX-5GP</text>
<text x="64.5" y="42.5" transform="rotate(90 64.5 42.5)">SCD1U10V2KX-5GP</text>
<text x="73.4" y="42.5" transform="rotate(90 73.4 42.5)">SCD1U10V2KX-5GP</text>
<text x="89.6" y="42.7" transform="rotate(90 89.6 42.7)">SCD1U16V2ZY-2GP</text>
<text x="100.2" y="42.7" transform="rotate(90 100.2 42.7)">SCD1U16V2ZY-2GP</text>
<text x="48" y="73.4">R703</text>
<text x="46.3" y="79.7">2K2R2J-2-GP</text>
<text x="90.7" y="81.4">U701</text>
<text x="46.3" y="99.2">RN702</text>
<text x="183.2" y="99.2">33R2J-2-GP</text>
<text x="183.2" y="97.5">33R2J-2-GP</text>
<text x="44.5" y="104.6">0R4P2R-PAD</text>
<text x="58.7" y="106.3">RN703</text>
<text x="170.7" y="104.6">R704</text>
<text x="209.7" y="102.8">EC701</text>
<text x="209.7" y="104.4">SC4D7P50V2CN-1GP</text>
<text x="236.3" y="102.8">EC702</text>
<text x="236.3" y="104.4">SC4D7P50V2CN-1GP</text>
<text x="56.9" y="109.9">0R4P2R-PAD</text>
<text x="170.7" y="108.1">33R2J-2-GP</text>
<text x="183.2" y="113.5">EC703</text>
<text x="179.6" y="117">SC4D7P50V2CN-1GP</text>
<text x="90.7" y="131.2">SLG8SP585VTR-GP</text>
<text x="213.4" y="136.6">10KR2J-3-GP</text>
<text x="220.5" y="134.8">R705</text>
<text x="233" y="149">Q701</text>
<text x="116.5" y="151">X701</text>
<text x="162.9" y="150.8">R706</text>
<text x="162.9" y="152.9">4K7R2J-2-GP</text>
<text x="233" y="150.8">2N7002E-1-GP</text>
<text x="90.7" y="161.5">SC12P50V2JN-3GP</text>
<text x="101.4" y="159.7">C712</text>
<text x="110.3" y="156.1">X-14D31818M-37GP</text>
<text x="131.4" y="159.7">C713</text>
<text x="131.4" y="161.3">SC12P50V2JN-3GP</text>
<text x="162.9" y="168.6">R707</text>
<text x="162.9" y="170.7">10KR2J-3-GP</text>
</g>
<g font-size="1.6" fill="#f00">
<text x="59.1" y="76.1">CPU_STOP#</text>
<text x="146.2" y="95.7">CLK_VGA_27M_NSS_R</text>
<text x="20.3" y="101.7">23 CLKIN_DMI#</text>
<text x="56" y="97.1">23 CLK_DREF#</text>
<text x="56.9" y="98.9">23 CLK_DREF</text>
<text x="64.4" y="101">CLKIN_DMI#_C</text>
<text x="146.2" y="97.5">CLK_VGA_27M_SS_R</text>
<text x="214.1" y="98.2">CLK_VGA_27M_SS</text>
<text x="229.6" y="98.2">82</text>
<text x="242.6" y="96.4">CLK_VGA_27M_NSS</text>
<text x="259.3" y="96.4">82</text>
<text x="16.8" y="107.1">23 CLK_PCIE_SATA#</text>
<text x="21.2" y="103.5">23 CLKIN_DMI</text>
<text x="64.4" y="102.8">CLKIN_DMI_C</text>
<text x="67.9" y="106.3">CLK_PCIE_SATA#_C</text>
<text x="153.3" y="104.6">CK_PWRGD</text>
<text x="153.3" y="102.8">CPU_STOP#</text>
<text x="153.3" y="106.3">FSC</text>
<text x="187.4" y="107.1">CLK_PCH_14M</text>
<text x="200.1" y="107.1">23</text>
<text x="17.6" y="108.8">23 CLK_PCIE_SATA</text>
<text x="27.6" y="112.4">23 CLK_CPU_BCLK#</text>
<text x="67.9" y="108.1">CLK_PCIE_SATA_C</text>
<text x="153.3" y="111.7">CLK_XTAL_IN</text>
<text x="153.3" y="113.5">CLK_XTAL_OUT</text>
<text x="28.5" y="114.2">23 CLK_CPU_BCLK</text>
<text x="176.4" y="125">PCH_SMBDATA</text>
<text x="189.6" y="125">18,19,23,76</text>
<text x="174.6" y="126.8">PCH_SMBCLK</text>
<text x="186.7" y="126.8">18,19,23,76</text>
<text x="204.8" y="140.1">CK_PWRGD</text>
<text x="96.4" y="152.6">CLK_XTAL_IN</text>
<text x="131.9" y="152.6">CLK_XTAL_OUT</text>
<text x="169.3" y="161.5">FSC</text>
<text x="196.5" y="164.3">47 VR_CLKEN#</text>
</g>
<g font-size="1.6" fill="#004080">
<text x="119.9" y="88.8" transform="rotate(-90 119.9 88.8)">VDD_27</text>
<text x="105.7" y="90.5" transform="rotate(-90 105.7 90.5)">VDD_CPU</text>
<text x="109.3" y="90.5" transform="rotate(-90 109.3 90.5)">VDD_SRC</text>
<text x="112.8" y="90.3" transform="rotate(-90 112.8 90.3)">VDD_REF</text>
<text x="116.4" y="90.5" transform="rotate(-90 116.4 90.5)">VDD_DOT</text>
<text x="123.5" y="93.1" transform="rotate(-90 123.5 93.1)">VDD_SRC_IO</text>
<text x="127" y="93.1" transform="rotate(-90 127 93.1)">VDD_CPU_IO</text>
<text x="91.6" y="98.5">DOT_96</text>
<text x="91.6" y="96.7">DOT_96#</text>
<text x="131.4" y="98.5">27MHZ_SS</text>
<text x="134.4" y="96.7">27MHZ</text>
<text x="91.6" y="107.4">SRC_1/SATA#</text>
<text x="91.6" y="103.8">SRC_2</text>
<text x="91.6" y="102.1">SRC_2#</text>
<text x="127" y="107.4">REF_0/CPU_SEL</text>
<text x="127.6" y="105.6">CKPWRGD/PD#</text>
<text x="130.1" y="103.8">CPU_STOP#</text>
<text x="91.6" y="109.2">SRC_1/SATA</text>
<text x="91.6" y="112.7">CPU_0#</text>
<text x="133.1" y="112.7">XTAL_IN</text>
<text x="91.6" y="118.1">CPU_1#</text>
<text x="91.6" y="119.8">CPU_1</text>
<text x="91.6" y="114.5">CPU_0</text>
<text x="131.4" y="114.5">XTAL_OUT</text>
<text x="136.4" y="118.1">SDA</text>
<text x="136.5" y="119.8">SCL</text>
<text x="105.7" y="128.9" transform="rotate(-90 105.7 128.9)">GND</text>
<text x="109.3" y="128.9" transform="rotate(-90 109.3 128.9)">VSS_REF</text>
<text x="112.8" y="128.9" transform="rotate(-90 112.8 128.9)">VSS_CPU</text>
<text x="116.4" y="128.9" transform="rotate(-90 116.4 128.9)">VSS_SRC</text>
<text x="119.9" y="128.9" transform="rotate(-90 119.9 128.9)">VSS_DOT</text>
<text x="123.5" y="128.9" transform="rotate(-90 123.5 128.9)">VSS_27</text>
<text x="127" y="128.9" transform="rotate(-90 127 128.9)">VSS_SATA</text>
</g>
<g font-size="1.6" fill="#004040">
<text x="167.2" y="99.2">R709</text>
<text x="167.2" y="97.5">R708</text>
</g>
<g font-size="1.6" fill="#00f">
<text x="50.2" y="106.7" transform="rotate(90 50.2 106.7)">RN</text>
<text x="62.7" y="112" transform="rotate(90 62.7 112)">RN</text>
</g>
<g font-size="1.3">
<text x="30.8" y="1.3">5</text>
<text x="88.9" y="1.3">4</text>
<text x="146.9" y="1.3">3</text>
<text x="205" y="1.3">2</text>
<text x="263.1" y="1.3">1</text>
<text x=".5" y="28.4">D</text>
<text x="292.6" y="28.4">D</text>
<text x=".5" y="79.5">C</text>
<text x="292.6" y="79.5">C</text>
<text x=".5" y="130.6">B</text>
<text x="292.6" y="130.6">B</text>
<text x=".5" y="181.7">A</text>
<text x="292.6" y="181.7">A</text>
<text x="30.8" y="207.4">5</text>
<text x="88.9" y="207.4">4</text>
<text x="146.9" y="207.4">3</text>
<text x="205" y="207.4">2</text>
<text x="263.1" y="207.4">1</text>
</g>
</svg>
